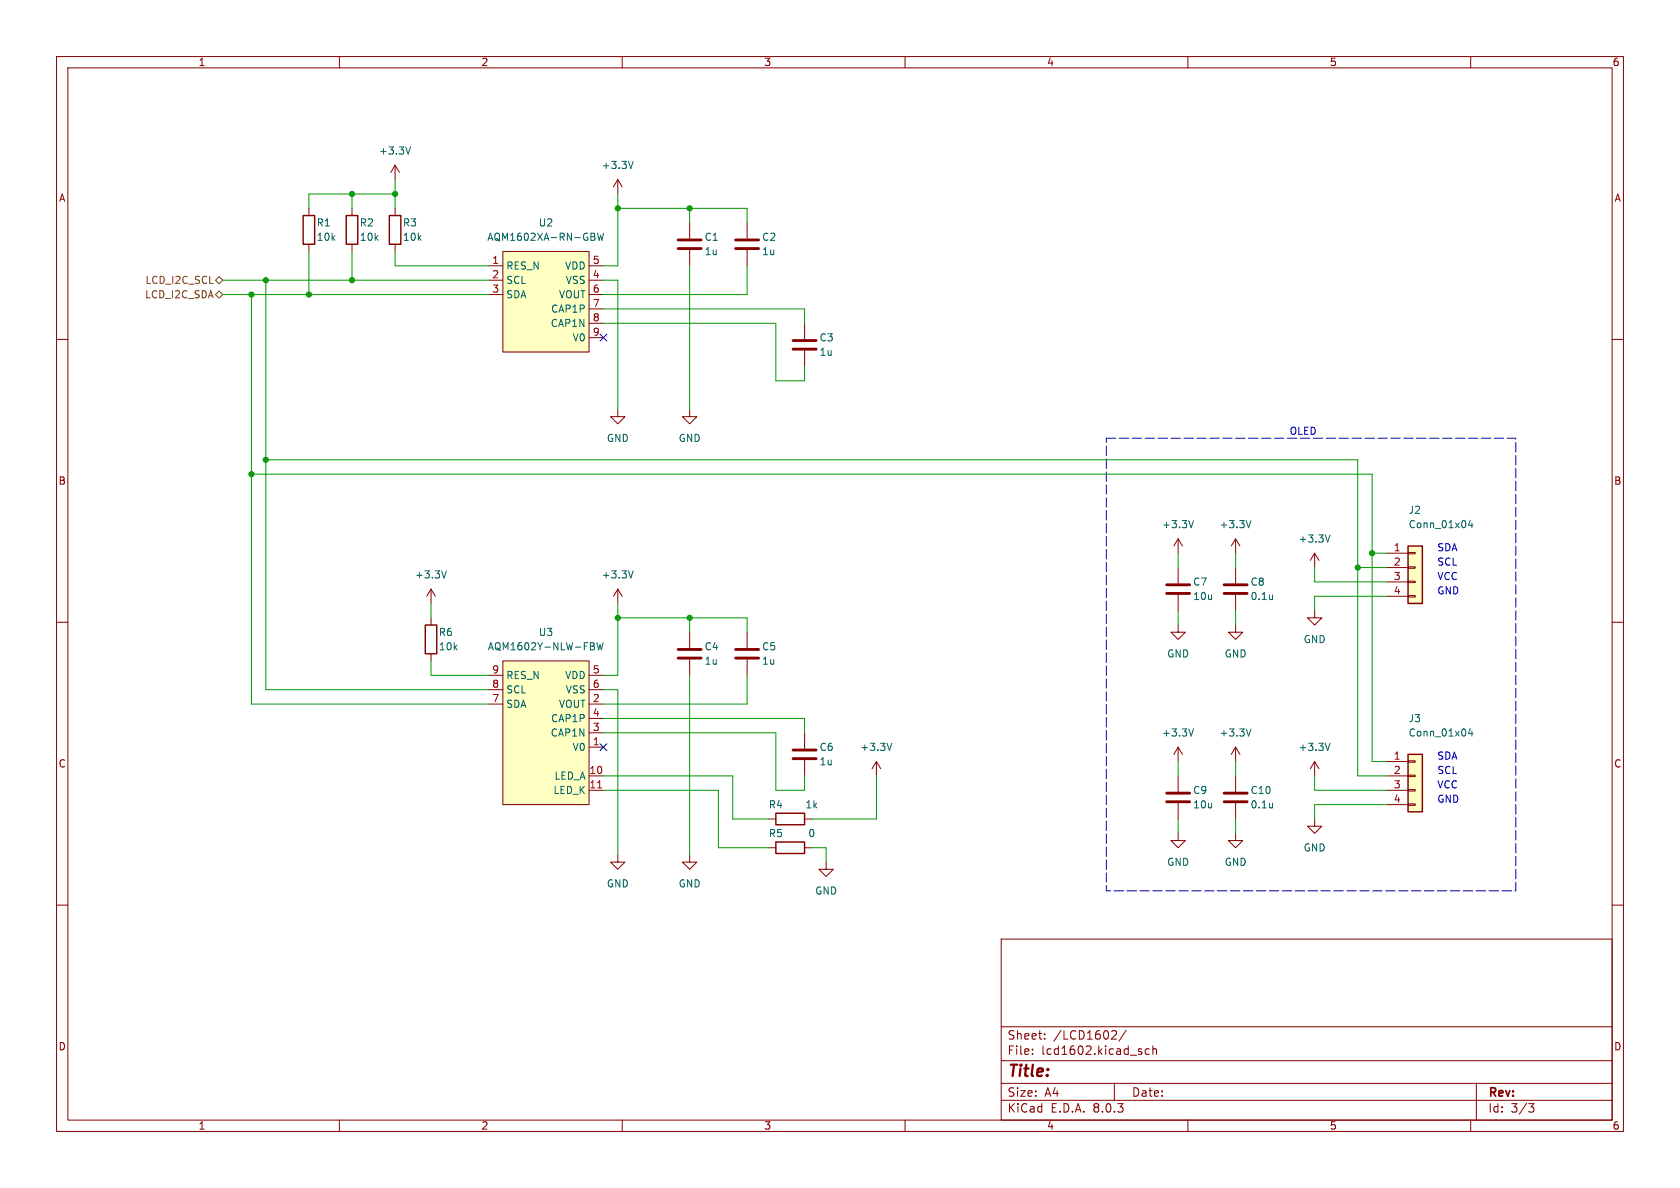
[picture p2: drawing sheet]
<svg xmlns="http://www.w3.org/2000/svg" width="297mm" height="210mm" viewBox="0 0 297 210" stroke-linecap="round" stroke-linejoin="round" font-family="sans-serif">
<g fill="none" stroke="#840000" stroke-width=".18">
<path d="M10 10h277v190h-277zM12 12h273v186h-273zM60 10v2M110 10v2M160 10v2M210 10v2M260 10v2M10 60h2M285 60h2M218.4 95.3l-.7 1.2M218.4 95.3v2.5M218.4 95.3l.8 1.2"/>
<path d="M10 110h2M285 110h2M10 160h2M285 160h2M177 166h108v32h-108zM60 198v2M110 198v2M160 198v2M177 194.5h108M177 191.5h108M177 187.5h108M177 181.5h108"/>
<path d="M182.5 186.3v.1M182.5 185.5v.1M184.7 183.6v.1M184.7 182.8v.1M196.7 182.2l.5 .1 .2 .3-.9 1.1h.9M197 191.5v3M199.1 182.1l-1.3 2M201.8 186v.3M203.2 185.5l-.5-.1-.2 .3v.4l.1 .2h.6M203.8 185.5l.2-.1 .4 .1 .1 .9M203.8 184.9v1.5M210 198v2"/>
<path d="M260 198v2M261 191.5v6.5M270.2 195.1h1l-.5 .6 .4 .1 .1 .5-.3 .3h-.4"/>
</g>
<path d="M221.2 92l-.5 1.3" fill="none" stroke="#006464" stroke-width=".18"/>
<path d="M248.9 96.5h2.6v10.2h-2.6z" fill="#ffffc2"/>
<g fill="none" stroke="#840000" stroke-width=".18">
<path d="M109.2 72.4v1.3h1.3l-1.3 1.2-1.3-1.2h1.3M121.9 72.4v1.3h1.3l-1.3 1.2-1.3-1.2h1.3M208.3 95.3v2.5M208.3 95.3l-.8 1.2M208.3 95.3l.7 1.2M232.4 97.8v2.5M232.4 97.8l-.8 1.3M232.4 97.8l.8 1.3M245.1 97.8h3.8M248.9 97.7h1.3v.2h-1.3zM208.3 110.5v1.3h1.2l-1.2 1.2-1.3-1.2h1.3M208.3 100.3v2.8"/>
<path d="M208.3 105.2v2.8M218.4 110.5v1.3h1.3l-1.3 1.2-1.2-1.2h1.2M218.4 100.3v2.8M218.4 105.2v2.8M232.4 108v1.2h1.3l-1.3 1.3-1.3-1.3h1.3M245.1 100.3h3.8M245.1 102.9h3.8M245.1 105.4h3.8M248.9 105.3h1.3v.2h-1.3zM248.9 102.7h1.3v.3h-1.3zM248.9 100.2h1.3v.3h-1.3zM142.2 129.5v2.8"/>
<path d="M142.2 134.4v2.8M154.9 134.6l-.7 1.3M154.9 134.6v2.6M154.9 134.6l.8 1.3M208.3 132.1v2.5M208.3 132.1l-.8 1.3M208.3 132.1l.7 1.3M218.4 132.1l-.7 1.3M218.4 132.1v2.5M218.4 132.1l.8 1.3M232.4 134.6l-.8 1.3M232.4 134.6v2.6"/>
<path d="M232.4 134.6l.8 1.3M109.2 151.1v1.3h1.3l-1.3 1.3-1.3-1.3h1.3M121.9 151.1v1.3h1.3l-1.3 1.3-1.3-1.3h1.3M135.9 144.8h1.3M135.9 149.9h1.3M142.2 144.8h1.3M142.2 149.9h1.3M146 152.4v1.3h1.3l-1.3 1.2-1.2-1.2h1.2M218.4 147.3v1.3h1.3l-1.3 1.3-1.2-1.3h1.2"/>
</g>
<path d="M248.9 96.5h2.6v10.2h-2.6zM137.2 143.8h5v2h-5zM137.2 148.8h5v2.1h-5z" fill="none" stroke="#840000" stroke-width=".25"/>
<path d="M211 92l-.4 1.3M235.1 94.6l-.4 1.2M259.9 92l-.3 .9h.8M260.2 92.4v.9M225 105.1v.9M225 105.9h-.1M157.7 131.4l-.5 1.3M211 128.8l-.4 1.3M221.2 128.8l-.5 1.3M235.1 131.4l-.4 1.3" fill="none" stroke="#006464" stroke-width=".18"/>
<path d="M206.2 104.9h4.1M206.2 103.4h4.1M216.4 104.9h4.1M216.4 103.4h4.1M140.2 134.1h4.1M140.2 132.6h4.1" fill="none" stroke="#840000" stroke-width=".51"/>
<path d="M88.9 44.5h15.2v17.7h-15.2z" fill="#ffffc2"/>
<g fill="none" stroke="#840000" stroke-width=".18">
<path d="M109.2 31.8l-.7 1.2M109.2 31.8v2.5M109.2 31.8l.8 1.2M121.9 39.4v2.8M132.1 39.4v2.8M86.4 47h2.5M86.4 49.5h2.5M86.4 52.1h2.5M88.9 44.5h15.2v17.7h-15.2zM104.1 47h2.6M104.1 49.5h2.6M104.1 52.1h2.6"/>
<path d="M104.1 54.6h2.6M104.1 57.2h2.6M104.1 59.7h2.6M121.9 44.2v2.8M132.1 44.2v2.8M109.2 104.1v2.6M109.2 104.1l-.7 1.3M109.2 104.1l.8 1.3"/>
</g>
<path d="M111.9 28.5l-.4 1.3M104.9 41.2l.2 .3-.2 .3 .2 .1 .1 .3-.2 .3h-.5M105.6 41.2l.3 1.3 .3-.9 .2 .9 .3-1.3M111.9 100.9l-.4 1.3" fill="none" stroke="#006464" stroke-width=".18"/>
<path d="M119.9 43.9h4.1M119.9 42.4h4.1M130 43.9h4.1M130 42.4h4.1" fill="none" stroke="#840000" stroke-width=".51"/>
<path d="M88.9 116.8h15.2v25.4h-15.2z" fill="#ffffc2"/>
<g fill="none" stroke="#840000" stroke-width=".18">
<path d="M54.6 36.8v1.3M62.2 36.8v1.3M69.8 29.2v2.6M69.8 36.8v1.3M69.8 29.2l-.7 1.3M69.8 29.2l.8 1.3M54.6 43.2v1.3M62.2 43.2v1.3M69.8 43.2v1.3M142.2 57.2v2.7M142.2 62v2.8M86.4 119.4h2.5"/>
<path d="M88.9 116.8h15.2v25.4h-15.2zM104.1 119.4h2.6M121.9 111.8v2.8M121.9 116.6v2.8M132.1 111.8v2.8M132.1 116.6v2.8M86.4 124.5h2.5M86.4 121.9h2.5M104.1 132.1h2.6M104.1 137.2h2.6M104.1 139.7h2.6M104.1 124.5h2.6"/>
<path d="M104.1 129.5h2.6M104.1 127h2.6M104.1 121.9h2.6M208.3 137.2v2.8M218.4 137.2v2.8M208.3 147.3v1.3h1.2l-1.2 1.3-1.3-1.3h1.3M208.3 142v2.8M218.4 142v2.8"/>
</g>
<path d="M105.7 139.3h.7" fill="none" stroke="#a90000" stroke-width=".18"/>
<path d="M72.6 26l-.5 1.2M104.8 113.6l.2 .3-.2 .3 .3 .3-.1 .3-.1 .1M105.5 113.6l.3 1.3 .3-.9 .2 .9 .3-1.3M225 142v.8M225 142.7l-.1 .1" fill="none" stroke="#006464" stroke-width=".18"/>
<path d="M140.2 61.7h4.1M140.2 60.2h4.1M119.9 116.3h4.1M119.9 114.8h4.1M130 116.3h4.1M130 114.8h4.1M206.2 141.7h4.1M206.2 140.2h4.1M216.4 141.7h4.1M216.4 140.2h4.1" fill="none" stroke="#840000" stroke-width=".51"/>
<path d="M53.6 38.1h2v5.1h-2zM61.2 38.1h2v5.1h-2zM68.8 38.1h2.1v5.1h-2.1z" fill="none" stroke="#840000" stroke-width=".25"/>
<path d="M248.9 133.4h2.6v10.1h-2.6z" fill="#ffffc2"/>
<g fill="none" stroke="#840000" stroke-width=".18">
<path d="M76.2 104.1v2.6M76.2 109.2v1.3M76.2 115.6v1.2M76.2 104.1l-.8 1.3M76.2 104.1l.8 1.3M245.1 134.6h3.8M245.1 137.2h3.8M245.1 139.7h3.8M248.9 139.6h1.3v.2h-1.3zM248.9 137h1.3v.3h-1.3zM248.9 134.5h1.3v.2h-1.3zM232.4 144.8v1.3h1.3l-1.3 1.2-1.3-1.2h1.3"/>
<path d="M245.1 142.2h3.8M248.9 142.1h1.3v.3h-1.3z"/>
</g>
<path d="M75.2 110.5h2v5.1h-2zM248.9 133.4h2.6v10.1h-2.6z" fill="none" stroke="#840000" stroke-width=".25"/>
<path d="M78.9 100.9l-.4 1.3M259.9 128.8l-.3 .9h.8M260.2 129.3v.8" fill="none" stroke="#006464" stroke-width=".18"/>
<path d="M38.1 49.5l.6-.6 .7 .6-.7 .7zM38.7 51.4l.7 .7-.7 .6-.6-.6z" fill="none" stroke="#725600" stroke-width=".18"/>
<path d="M195.6 77.5h72.4v80h-72.4z" fill="none" stroke="#0000c2" stroke-width=".18" stroke-dasharray="1.7 .6"/>
<g fill="none" stroke="#009600" stroke-width=".18">
<path d="M62.2 34.3v2.5M69.8 34.3h-15.2v2.5M69.8 31.8v5M109.2 34.3v12.7h-2.5M109.2 36.8h22.9v2.6M121.9 36.8v2.6M39.4 49.5h47M39.4 52.1h47M44.4 52.1v72.4h42M47 49.5v72.4h39.4M54.6 44.5v7.6M62.2 44.5v5"/>
<path d="M69.8 44.5v2.5h16.6M106.7 57.2h30.5v10.1h5v-2.5M106.7 49.5h2.5v22.9M106.7 54.6h35.5v2.6M121.9 47v25.4M132.1 47v5.1h-25.4M44.4 83.8h198.2v50.8h2.5M47 81.3h193v55.9h5.1M208.3 97.8v2.5M218.4 97.8v2.5M242.6 97.8h2.5M76.2 116.8v2.6h10.2"/>
<path d="M76.2 106.7v2.5M109.2 106.7v12.7h-2.5M109.2 109.2h22.9v2.6M121.9 109.2v2.6M121.9 119.4v31.7M132.1 119.4v5.1h-25.4M208.3 108v2.5M218.4 108v2.5M232.4 100.3v2.6h12.7M240 100.3h5.1M245.1 105.4h-12.7v2.6M106.7 129.5h30.5v10.2h5v-2.5"/>
<path d="M106.7 139.7h20.3v10.2h8.9M106.7 127h35.5v2.5M106.7 137.2h22.8v7.6h6.4M106.7 121.9h2.5v29.2M154.9 137.2v7.6h-11.4M208.3 134.6v2.6M218.4 134.6v2.6M232.4 137.2v2.5h12.7M143.5 149.9h2.5v2.5M208.3 144.8v2.5M218.4 144.8v2.5M245.1 142.2h-12.7v2.6"/>
</g>
<path d="M106.1 59.1l1.2 1.2M107.3 59.1l-1.2 1.2M106.1 131.5l1.2 1.2M107.3 131.5l-1.2 1.2" fill="none" stroke="#000084" stroke-width=".18"/>
<g fill="#009600" stroke="#009600" stroke-width=".18">
<circle cx="44.4" cy="52.1" r=".46"/>
<circle cx="47" cy="49.5" r=".46"/>
<circle cx="44.4" cy="83.8" r=".46"/>
<circle cx="69.8" cy="34.3" r=".46"/>
<circle cx="62.2" cy="34.3" r=".46"/>
<circle cx="47" cy="81.3" r=".46"/>
<circle cx="54.6" cy="52.1" r=".46"/>
<circle cx="62.2" cy="49.5" r=".46"/>
<circle cx="240" cy="100.3" r=".46"/>
<circle cx="242.6" cy="97.8" r=".46"/>
<circle cx="121.9" cy="36.8" r=".46"/>
<circle cx="109.2" cy="36.8" r=".46"/>
<circle cx="109.2" cy="109.2" r=".46"/>
<circle cx="121.9" cy="109.2" r=".46"/>
</g>
<text font-size="2.8" fill="#840000" x="178" y="190.9">Title:</text>
<g font-size="2.1" fill="#840000">
<text x="178" y="184">Sheet:</text>
<text x="186.2" y="184">/LCD1602/</text>
<text x="178" y="186.7">File:</text>
<text x="184.1" y="186.7">lcd1602.kicad_sch</text>
<text x="178" y="196.9">KiCad</text>
<text x="178" y="194.1">Size:</text>
<text x="184.7" y="194.1">A4</text>
<text x="185.7" y="196.9">E.D.A.</text>
<text x="193.3" y="196.9">8.0.3</text>
<text x="200" y="194.1">Date:</text>
<text x="263" y="194.3">Rev:</text>
<text x="263" y="196.9">Id:</text>
<text x="267.1" y="196.9">3/3</text>
</g>
<g font-size="1.8" fill="#840000">
<text x="35" y="11.9">1</text>
<text x="85" y="11.9">2</text>
<text x="135" y="11.9">3</text>
<text x="185" y="11.9">4</text>
<text x="235" y="11.9">5</text>
<text x="285" y="11.9">6</text>
<text x="10.3" y="35.9">A</text>
<text x="285.3" y="35.9">A</text>
<text x="10.3" y="85.9">B</text>
<text x="285.3" y="85.9">B</text>
<text x="10.3" y="135.9">C</text>
<text x="285.3" y="135.9">C</text>
<text x="10.3" y="185.9">D</text>
<text x="285.3" y="185.9">D</text>
<text x="35" y="199.9">1</text>
<text x="85" y="199.9">2</text>
<text x="135" y="199.9">3</text>
<text x="185" y="199.9">4</text>
<text x="235" y="199.9">5</text>
<text x="285" y="199.9">6</text>
</g>
<g font-size="1.8" fill="#006464">
<text x="66.9" y="27.5">+3.3V</text>
<text x="106.3" y="30.1">+3.3V</text>
<text x="55.9" y="40.2">R1</text>
<text x="63.5" y="40.2">R2</text>
<text x="71.1" y="40.2">R3</text>
<text x="95.1" y="40.2">U2</text>
<text x="55.9" y="42.8">10k</text>
<text x="63.5" y="42.8">10k</text>
<text x="71.1" y="42.8">10k</text>
<text x="86" y="42.8">AQM1602XA-RN-GBW</text>
<text x="89.4" y="47.9">RES_N</text>
<text x="99.8" y="47.9">VDD</text>
<text x="124.5" y="42.8">C1</text>
<text x="124.5" y="45.3">1u</text>
<text x="134.6" y="42.8">C2</text>
<text x="134.6" y="45.3">1u</text>
<text x="89.4" y="50.4">SCL</text>
<text x="89.4" y="52.9">SDA</text>
<text x="98.7" y="52.9">VOUT</text>
<text x="99.9" y="50.4">VSS</text>
<text x="97.3" y="58">CAP1N</text>
<text x="97.3" y="55.5">CAP1P</text>
<text x="101.1" y="60.6">V0</text>
<text x="144.8" y="60.6">C3</text>
<text x="144.8" y="63.1">1u</text>
<text x="107.2" y="78.3">GND</text>
<text x="119.9" y="78.3">GND</text>
<text x="205.3" y="93.6">+3.3V</text>
<text x="215.5" y="93.6">+3.3V</text>
<text x="248.9" y="91">J2</text>
<text x="248.9" y="93.6">Conn_01x04</text>
<text x="229.5" y="96.1">+3.3V</text>
<text x="73.3" y="102.5">+3.3V</text>
<text x="106.3" y="102.5">+3.3V</text>
<text x="210.8" y="103.7">C7</text>
<text x="210.8" y="106.3">10u</text>
<text x="221" y="103.7">C8</text>
<text x="221" y="106.3">0.1u</text>
<text x="77.5" y="112.6">R6</text>
<text x="95.1" y="112.6">U3</text>
<text x="230.4" y="113.9">GND</text>
<text x="77.5" y="115.2">10k</text>
<text x="86.1" y="115.2">AQM1602Y-NLW-FBW</text>
<text x="124.5" y="115.2">C4</text>
<text x="124.5" y="117.7">1u</text>
<text x="134.6" y="115.2">C5</text>
<text x="134.6" y="117.7">1u</text>
<text x="206.2" y="116.4">GND</text>
<text x="216.4" y="116.4">GND</text>
<text x="89.4" y="125.3">SDA</text>
<text x="89.4" y="122.8">SCL</text>
<text x="89.4" y="120.2">RES_N</text>
<text x="98.7" y="125.3">VOUT</text>
<text x="99.8" y="120.2">VDD</text>
<text x="99.9" y="122.8">VSS</text>
<text x="97.3" y="130.4">CAP1N</text>
<text x="97.3" y="127.9">CAP1P</text>
<text x="205.3" y="130.4">+3.3V</text>
<text x="215.5" y="130.4">+3.3V</text>
<text x="248.9" y="127.9">J3</text>
<text x="248.9" y="130.4">Conn_01x04</text>
<text x="101.1" y="132.9">V0</text>
<text x="144.8" y="132.9">C6</text>
<text x="144.8" y="135.5">1u</text>
<text x="152" y="132.9">+3.3V</text>
<text x="229.5" y="132.9">+3.3V</text>
<text x="97.7" y="140.6">LED_K</text>
<text x="97.9" y="138">LED_A</text>
<text x="135.8" y="143.1">R4</text>
<text x="142.3" y="143.1">1k</text>
<text x="210.8" y="140.6">C9</text>
<text x="210.8" y="143.1">10u</text>
<text x="221" y="140.6">C10</text>
<text x="221" y="143.1">0.1u</text>
<text x="135.8" y="148.2">R5</text>
<text x="142.8" y="148.2">0</text>
<text x="206.2" y="153.3">GND</text>
<text x="216.4" y="153.3">GND</text>
<text x="230.4" y="150.7">GND</text>
<text x="107.2" y="157.1">GND</text>
<text x="119.9" y="157.1">GND</text>
<text x="144" y="158.3">GND</text>
</g>
<g font-size="1.8" fill="#a90000">
<text x="86.9" y="46.7">1</text>
<text x="104.7" y="46.7">5</text>
<text x="86.9" y="49.3">2</text>
<text x="86.9" y="51.8">3</text>
<text x="104.7" y="49.3">4</text>
<text x="104.7" y="51.8">6</text>
<text x="104.7" y="54.4">7</text>
<text x="104.7" y="56.9">8</text>
<text x="104.7" y="59.4">9</text>
<text x="246.3" y="97.5">1</text>
<text x="246.3" y="100.1">2</text>
<text x="246.3" y="102.6">3</text>
<text x="246.3" y="105.2">4</text>
<text x="86.9" y="119.1">9</text>
<text x="104.7" y="119.1">5</text>
<text x="86.9" y="124.2">7</text>
<text x="86.9" y="121.7">8</text>
<text x="104.7" y="124.2">2</text>
<text x="104.7" y="121.7">6</text>
<text x="104.7" y="131.8">1</text>
<text x="104.7" y="129.3">3</text>
<text x="104.7" y="126.7">4</text>
<text x="104.1" y="136.9">10</text>
<text x="246.3" y="134.4">1</text>
<text x="246.3" y="136.9">2</text>
<text x="104.1" y="139.4">11</text>
<text x="246.3" y="139.4">3</text>
<text x="246.3" y="142">4</text>
</g>
<g font-size="1.8" fill="#725600">
<text x="25.6" y="52.9">LCD_I2C_SDA</text>
<text x="25.6" y="50.4">LCD_I2C_SCL</text>
</g>
<g font-size="1.8" fill="#0000c2">
<text x="227.9" y="77.1">OLED</text>
<text x="254" y="100.1">SCL</text>
<text x="254" y="97.5">SDA</text>
<text x="254" y="102.6">VCC</text>
<text x="254" y="105.2">GND</text>
<text x="254" y="136.9">SCL</text>
<text x="254" y="134.4">SDA</text>
<text x="254" y="142">GND</text>
<text x="254" y="139.5">VCC</text>
</g>
</svg>
